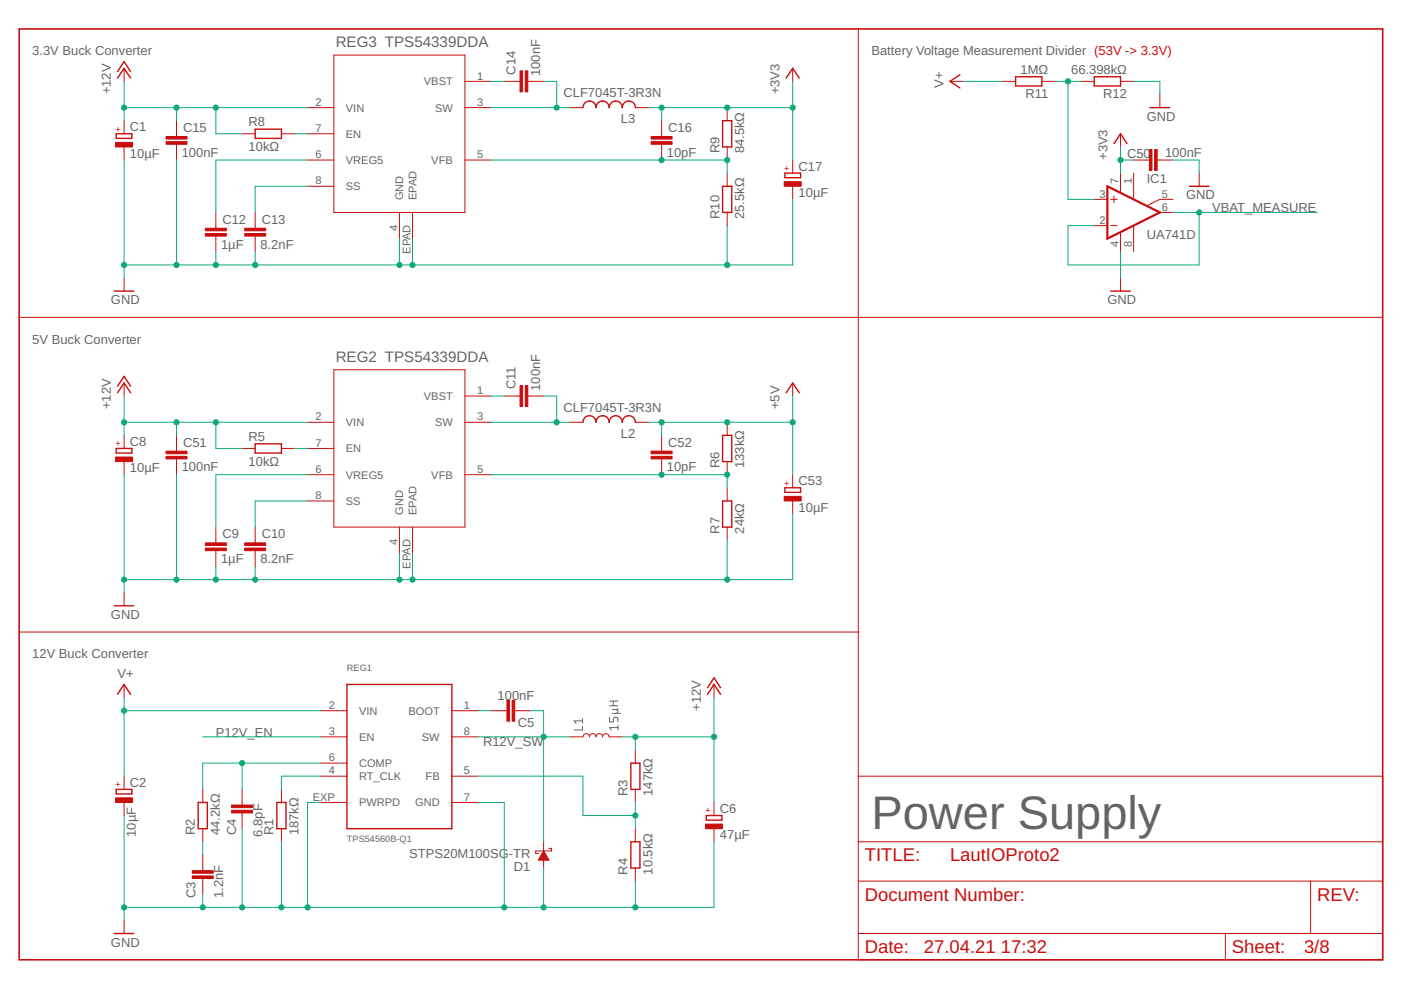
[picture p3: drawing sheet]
<svg xmlns="http://www.w3.org/2000/svg" width="297mm" height="210mm" viewBox="0 0 297 210" stroke-linecap="round" stroke-linejoin="round" font-family="sans-serif">
<path d="M123.5 154v.8h-1.8M123.5 152.4v1M123.5 152.8h-1.8l.4 .6M129.2 152.1v1h.8v-.6a.51 .51 0 0 1 .5-.4 .51 .51 0 0 1 .5 .4v.6M129.2 149.6h1.8M129.2 148.7h1.8M129.8 151.3h1.8M130 148.7v.9M130.6 150.5a.4 .4 0 0 1 .4 .4 .4 .4 0 0 1-.4 .4M131 150.3l-.2 .2h-1M131 154.3h-1.8l.4 .5M131 153.8v1" fill="none" stroke="#646464" stroke-width=".21"/>
<g fill="none" stroke="#c90d0c" stroke-width=".21">
<path d="M26.3 14.5v2.8M70.8 11.7h27.8v33.3h-27.8zM98.6 17.3h5.5M106.9 17.3h3.4M111.9 17.3h3.4M168.1 14.5v2.8M182 6.1v197.4h111.2v-38.9h-111.2M201.4 17.3h2.8M212.6 17.3h2.7M220.9 17.3h2.8M229.2 17.3h2.8M237.6 17.3h2.7"/>
<path d="M26.3 25.6v2.8M26.3 31.2v2.7M37.4 25.6v3.3M37.4 30.6v3.3M51.3 28.4h2.8M59.7 28.4h2.7M65.2 28.4h5.6M65.2 33.9h5.6M65.2 22.8h5.6M65.2 39.5h5.6M98.6 33.9h5.5M98.6 22.8h5.5"/>
<path d="M120.8 22.8h2.8M134.7 22.8h2.8M140.3 25.6v3.3M140.3 30.6v3.3M154.2 22.8v2.8M154.2 31.2v2.7M154.2 36.7v2.8M168.1 33.9v2.8M168.1 39.5v2.8M237.6 28.4v2.8M237.6 36.7v4.1M240.3 33.9h3.4"/>
<path d="M240.3 36.7v5.5M245.3 33.9h3.4M245.9 20v2.8M254.3 36.7v2.8M26.3 58.9v2.8M45.8 45v3.4M45.8 50.1v3.3M54.1 45v3.4M54.1 50.1v3.3M84.7 45v5.6M87.5 45v5.6M154.2 45v2.8"/>
<path d="M232 42.3h2.8M232 47.8h2.8M235.5 42.3h1.4M235.5 47.8h1.4M236.2 41.6v1.4M237.6 49.3v4.1M237.6 58.9v2.8M240.3 47.9v5.5M245.9 45h2.8M248.7 42.3h-2.8l-2.7 1.3M4.1 67.3h289.1M70.8 78.4h27.8v33.4h-27.8z"/>
<path d="M26.3 81.2v2.8M26.3 92.3v2.8M26.3 97.9v2.7M37.4 92.3v3.4M37.4 97.3v3.3M51.3 95.1h2.8M59.7 95.1h2.7M65.2 95.1h5.6M65.2 89.5h5.6M98.6 89.5h5.5M98.6 84h5.5M106.9 84h3.4"/>
<path d="M111.9 84h3.4M120.8 89.5h2.8M134.7 89.5h2.8M140.3 92.3v3.4M140.3 97.3v3.3M154.2 89.5v2.8M154.2 97.9v2.7M168.1 81.2v2.8M45.8 111.8v3.3M45.8 116.8v3.3M54.1 111.8v3.3M54.1 116.8v3.3"/>
<path d="M65.2 100.6h5.6M65.2 106.2h5.6M84.7 111.8v5.5M87.5 111.8v5.5M98.6 100.6h5.5M154.2 103.4v2.8M154.2 111.8v2.8M168.1 100.6v2.8M168.1 106.2v2.8M4.1 134h177.9M26.3 125.7v2.7M26.3 145.1v2.8"/>
<path d="M68 150.7h5.6M68 156.2h5.6M95.8 150.7h5.6M95.8 156.2h5.6M104.1 150.7h3.4M109.1 150.7h3.4M120.8 156.2h2.8a.7 .7 0 0 1 .7-.6 .7 .7 0 0 1 .7 .6 .69 .69 0 0 1 .7-.6 .69 .69 0 0 1 .7 .6 .7 .7 0 0 1 .7-.6 .7 .7 0 0 1 .7 .6 .7 .7 0 0 1 .7-.6 .7 .7 0 0 1 .7 .6h2.7M134.7 159v2.8M151.4 145.1v2.8M26.3 164.6v2.8M26.3 170.1v2.8M43 167.4v2.7"/>
<path d="M43 175.7v2.8M51.3 167.4v3.3M51.3 172.4v3.3M59.7 167.4v2.7M59.7 175.7v2.8M68 164.6h5.6M68 161.8h5.6M68 170.1h5.6M95.8 164.6h5.6M95.8 170.1h5.6M115.3 178.5v5.5M116.4 179.9h.5v.5h-3.3v.6h.6"/>
<path d="M134.7 167.4v2.7M134.7 175.7v2.8M151.4 170.1v2.8M151.4 175.7v2.8M182 178.5h111.2M26.3 195.2v2.7M43 181.3v3.3M43 186.3v3.3M114.2 182.3h2.1M114.3 182.2h1.9M114.3 182h1.9M114.4 181.9h1.7"/>
<path d="M114.5 181.8h1.5M114.6 181.6h1.3M114.7 181.5h1.2M114.7 181.4h1.1M114.8 181.2h.9M114.9 181.1h.7M115 181h.5M115 180.8h.5M115.1 180.7h.3M115.2 180.5h.1M115.3 180.4l1.1 2h-2.2zM134.7 184v2.8"/>
<path d="M182 186.8h111.2M182 197.9h111.2M259.8 197.9v5.6M277.9 186.8v11.1"/>
</g>
<path d="M4.1 6.1h289.1v197.4h-289.1z" fill="none" stroke="#c90d0c" stroke-width=".34"/>
<g fill="none" stroke="#c90d0c" stroke-width=".3">
<path d="M24.9 16.6l1.4-2.1 1.4 2.1M24.9 15.2l1.4-2.1 1.4 2.1M166.7 16.6l1.4-2.1 1.4 2.1M203.5 15.9l-2.1 1.4 2.1 1.3M215.3 16.3h5.6v1.9h-5.6zM232 16.3h5.6v1.9h-5.6zM24.6 28.4h3.4v.9h-3.4zM54.1 27.4h5.6v1.9h-5.6zM123.6 22.8a1.39 1.39 0 0 1 1.4-1.4 1.39 1.39 0 0 1 1.4 1.4 1.4 1.4 0 0 1 1.4-1.4 1.4 1.4 0 0 1 1.4 1.4 1.39 1.39 0 0 1 1.3-1.4 1.39 1.39 0 0 1 1.4 1.4 1.39 1.39 0 0 1 1.4-1.4 1.39 1.39 0 0 1 1.4 1.4M153.2 25.6h2v5.6h-2zM153.2 39.5h2v5.5h-2zM166.4 36.7h3.3v1h-3.3z"/>
<path d="M236.2 30.5l1.4-2.1 1.4 2.1M243.8 22.8h4.2M252.2 39.5h4.1M24.2 61.7h4.2M235.5 61.7h4.1M24.6 95.1h3.4v1h-3.4zM24.9 83.3l1.4-2.1 1.4 2.1M24.9 81.9l1.4-2.1 1.4 2.1M54.1 94.1h5.6v2h-5.6zM123.6 89.5a1.39 1.39 0 0 1 1.4-1.4 1.39 1.39 0 0 1 1.4 1.4 1.4 1.4 0 0 1 1.4-1.4 1.4 1.4 0 0 1 1.4 1.4 1.39 1.39 0 0 1 1.3-1.4 1.39 1.39 0 0 1 1.4 1.4 1.39 1.39 0 0 1 1.4-1.4 1.39 1.39 0 0 1 1.4 1.4M153.2 92.3h2v5.6h-2zM166.7 83.3l1.4-2.1 1.4 2.1"/>
<path d="M153.2 106.2h2v5.6h-2zM166.4 103.4h3.3v1h-3.3zM24.2 128.4h4.2M24.9 147.2l1.4-2.1 1.4 2.1M73.6 145.1h22.2v30.6h-22.2zM150 147.2l1.4-2.1 1.4 2.1M150 145.8l1.4-2.1 1.4 2.1M24.6 167.4h3.4v.9h-3.4zM42 170.1h2v5.6h-2zM58.7 170.1h1.9v5.6h-1.9zM133.8 161.8h1.9v5.6h-1.9zM133.8 178.5h1.9v5.5h-1.9z"/>
<path d="M149.7 172.9h3.4v1h-3.4zM24.2 197.9h4.2"/>
</g>
<g fill="#c90d0c" stroke="#c90d0c" stroke-width=".21">
<path d="M24.5 169.2h3.6v.9h-3.6z"/>
<path d="M40.8 185.7h4.4v.6h-4.4z"/>
<path d="M40.8 184.6h4.4v.5h-4.4z"/>
<path d="M49.1 171.8h4.5v.6h-4.5z"/>
<path d="M49.1 170.7h4.5v.5h-4.5z"/>
<path d="M108.6 148.5h.5v4.4h-.5z"/>
<path d="M107.5 148.5h.5v4.4h-.5z"/>
<path d="M149.6 174.7h3.6v1h-3.6z"/>
<path d="M24.5 30.2h3.6v1h-3.6z"/>
<path d="M43.5 49.5h4.5v.6h-4.5z"/>
<path d="M43.5 48.4h4.5v.5h-4.5z"/>
<path d="M51.9 49.5h4.4v.6h-4.4z"/>
<path d="M51.9 48.4h4.4v.5h-4.4z"/>
<path d="M111.4 15h.5v4.5h-.5z"/>
<path d="M110.3 15h.5v4.5h-.5z"/>
<path d="M35.2 30h4.4v.6h-4.4z"/>
<path d="M35.2 28.9h4.4v.6h-4.4z"/>
<path d="M138 30h4.5v.6h-4.5z"/>
<path d="M138 28.9h4.5v.6h-4.5z"/>
<path d="M166.3 38.5h3.6v1h-3.6z"/>
<path d="M244.8 31.7h.5v4.5h-.5z"/>
<path d="M243.7 31.7h.5v4.5h-.5z"/>
<path d="M24.5 96.9h3.6v1h-3.6z"/>
<path d="M43.5 116.2h4.5v.6h-4.5z"/>
<path d="M43.5 115.1h4.5v.6h-4.5z"/>
<path d="M51.9 116.2h4.4v.6h-4.4z"/>
<path d="M51.9 115.1h4.4v.6h-4.4z"/>
<path d="M111.4 81.7h.5v4.5h-.5z"/>
<path d="M110.3 81.7h.5v4.5h-.5z"/>
<path d="M35.2 96.8h4.4v.5h-4.4z"/>
<path d="M35.2 95.7h4.4v.5h-4.4z"/>
<path d="M138 96.8h4.5v.5h-4.5z"/>
<path d="M138 95.7h4.5v.5h-4.5z"/>
<path d="M166.3 105.2h3.6v1h-3.6z"/>
</g>
<path d="M234.8 39.5l11.1 5.5-11.1 5.6z" fill="none" stroke="#c90d0c" stroke-width=".47"/>
<g fill="none" stroke="#0dab76" stroke-width=".21">
<path d="M26.3 17.3v8.3M104.1 17.3h2.8M115.3 17.3h2.7v5.5M168.1 17.3v16.6M204.2 17.3h8.4M223.7 17.3h5.5M226.4 17.3v25h5.6M240.3 17.3h5.6v2.7M26.3 33.9v25M26.3 22.8h38.9M37.4 22.8v2.8M37.4 33.9v22.3"/>
<path d="M45.8 22.8v5.6h5.5M62.4 28.4h2.8M65.2 39.5h-11.1v5.5M65.2 33.9h-19.4v11.1M104.1 33.9h50.1v2.8M104.1 22.8h16.7M137.5 22.8h30.6M140.3 22.8v2.8M237.6 31.2v5.5M237.6 33.9h2.7M248.7 33.9h5.6v2.8M45.8 53.4v2.8"/>
<path d="M54.1 53.4v2.8M84.7 50.6v5.6M87.5 50.6v5.6M154.2 47.8v8.4M168.1 42.3v13.9h-141.8M237.6 53.4v5.5M248.7 45h30.6M254.3 45v11.2h-27.9v-8.4h5.6M26.3 84v8.3M26.3 89.5h38.9M37.4 89.5v2.8M45.8 89.5v5.6h5.5"/>
<path d="M62.4 95.1h2.8M104.1 89.5h16.7M104.1 84h2.8M115.3 84h2.7v5.5M137.5 89.5h30.6M140.3 89.5v2.8M168.1 84v16.6M26.3 100.6v25.1M37.4 100.6v22.3M65.2 106.2h-11.1v5.6M65.2 100.6h-19.4v11.2M84.7 117.3v5.6"/>
<path d="M87.5 117.3v5.6M104.1 100.6h50.1v2.8M154.2 114.6v8.3M168.1 109v13.9h-141.8M45.8 120.1v2.8M54.1 120.1v2.8M26.3 147.9v16.7M26.3 150.7h41.7M43 156.2h25M101.4 150.7h2.7M101.4 156.2h19.4M112.5 150.7h2.8v27.8"/>
<path d="M131.9 156.2h19.5M134.7 156.2v2.8M151.4 147.9v22.2M26.3 172.9v22.3M43 178.5v2.8M51.3 161.8v5.6M51.3 175.7v16.7M59.7 178.5v13.9M68 170.1h-2.8v22.3M68 164.6h-8.3v2.8M68 161.8h-25v5.6M101.4 170.1h5.5v22.3"/>
<path d="M101.4 164.6h22.2v8.3h11.1M134.7 170.1v5.6M151.4 178.5v13.9h-125.1M43 189.6v2.8M115.3 184v8.4M134.7 186.8v5.6"/>
</g>
<g fill="#0dab76" stroke="#0dab76" stroke-width=".21">
<circle cx="65.2" cy="192.4" r=".55"/>
<circle cx="26.3" cy="192.4" r=".55"/>
<circle cx="59.7" cy="192.4" r=".55"/>
<circle cx="43" cy="192.4" r=".55"/>
<circle cx="51.3" cy="192.4" r=".55"/>
<circle cx="106.9" cy="192.4" r=".55"/>
<circle cx="115.3" cy="192.4" r=".55"/>
<circle cx="134.7" cy="192.4" r=".55"/>
<circle cx="26.3" cy="56.2" r=".55"/>
<circle cx="84.7" cy="56.2" r=".55"/>
<circle cx="54.1" cy="56.2" r=".55"/>
<circle cx="45.8" cy="56.2" r=".55"/>
<circle cx="37.4" cy="56.2" r=".55"/>
<circle cx="87.5" cy="56.2" r=".55"/>
<circle cx="154.2" cy="56.2" r=".55"/>
<circle cx="26.3" cy="122.9" r=".55"/>
<circle cx="84.7" cy="122.9" r=".55"/>
<circle cx="54.1" cy="122.9" r=".55"/>
<circle cx="45.8" cy="122.9" r=".55"/>
<circle cx="37.4" cy="122.9" r=".55"/>
<circle cx="87.5" cy="122.9" r=".55"/>
<circle cx="154.2" cy="122.9" r=".55"/>
<circle cx="26.3" cy="150.7" r=".55"/>
<circle cx="51.3" cy="161.8" r=".55"/>
<circle cx="115.3" cy="156.2" r=".55"/>
<circle cx="134.7" cy="172.9" r=".55"/>
<circle cx="134.7" cy="156.2" r=".55"/>
<circle cx="151.4" cy="156.2" r=".55"/>
<circle cx="26.3" cy="22.8" r=".55"/>
<circle cx="45.8" cy="22.8" r=".55"/>
<circle cx="37.4" cy="22.8" r=".55"/>
<circle cx="26.3" cy="89.5" r=".55"/>
<circle cx="45.8" cy="89.5" r=".55"/>
<circle cx="37.4" cy="89.5" r=".55"/>
<circle cx="118" cy="22.8" r=".55"/>
<circle cx="140.3" cy="33.9" r=".55"/>
<circle cx="154.2" cy="33.9" r=".55"/>
<circle cx="140.3" cy="22.8" r=".55"/>
<circle cx="154.2" cy="22.8" r=".55"/>
<circle cx="168.1" cy="22.8" r=".55"/>
<circle cx="237.6" cy="33.9" r=".55"/>
<circle cx="226.4" cy="17.3" r=".55"/>
<circle cx="254.3" cy="45" r=".55"/>
<circle cx="118" cy="89.5" r=".55"/>
<circle cx="140.3" cy="100.6" r=".55"/>
<circle cx="154.2" cy="100.6" r=".55"/>
<circle cx="140.3" cy="89.5" r=".55"/>
<circle cx="154.2" cy="89.5" r=".55"/>
<circle cx="168.1" cy="89.5" r=".55"/>
</g>
<text font-size="10" fill="#646464" x="184.8" y="175.7">Power Supply</text>
<g font-size="3.9" fill="#c90d0c">
<text x="183.4" y="182.6">TITLE:</text>
<text x="201.4" y="182.6">LautIOProto2</text>
<text x="183.4" y="191">Document Number:</text>
<text x="279.3" y="191">REV:</text>
<text x="183.4" y="202.1">Date:</text>
<text x="195.9" y="202.1">27.04.21</text>
<text x="212.2" y="202.1">17:32</text>
<text x="261.2" y="202.1">Sheet:</text>
<text x="276.5" y="202.1">3/8</text>
</g>
<g font-size="3.2" fill="#646464">
<text x="71.2" y="10.1">REG3 TPS54339DDA</text>
<text x="71.2" y="76.8">REG2 TPS54339DDA</text>
</g>
<g font-size="2.8" fill="#646464">
<text x="6.8" y="11.7">3.3V Buck Converter</text>
<text x="184.8" y="11.7">Battery Voltage Measurement Divider (53V -&gt; 3.3V)</text>
<text x="109.3" y="15.9" transform="rotate(-90 109.3 15.9)">C14</text>
<text x="114.6" y="16.1" transform="rotate(-90 114.6 16.1)">100nF</text>
<text x="216.4" y="15.6">1MΩ</text>
<text x="227.1" y="15.6">66.398kΩ</text>
<text x="23.5" y="20" transform="rotate(-90 23.5 20)">+12V</text>
<text x="119.5" y="20.6">CLF7045T-3R3N</text>
<text x="165.3" y="20" transform="rotate(-90 165.3 20)">+3V3</text>
<text x="200" y="18.6" transform="rotate(-90 200 18.6)">V+</text>
<text x="217.4" y="20.8">R11</text>
<text x="233.9" y="20.8">R12</text>
<text x="27.6" y="27.8">C1</text>
<text x="38.8" y="28">C15</text>
<text x="52.7" y="26.7">R8</text>
<text x="131.6" y="26.1">L3</text>
<text x="141.7" y="28">C16</text>
<text x="243.1" y="25.6">GND</text>
<text x="27.6" y="33.4">10µF</text>
<text x="38.5" y="33.2">100nF</text>
<text x="52.7" y="32">10kΩ</text>
<text x="141.4" y="33.2">10pF</text>
<text x="152.5" y="32.5" transform="rotate(-90 152.5 32.5)">R9</text>
<text x="157.8" y="32.5" transform="rotate(-90 157.8 32.5)">84.5kΩ</text>
<text x="234.8" y="33.9" transform="rotate(-90 234.8 33.9)">+3V3</text>
<text x="239" y="33.5">C50</text>
<text x="247" y="33.2">100nF</text>
<text x="169.3" y="41.7">10µF</text>
<text x="169.3" y="36.2">C17</text>
<text x="243.1" y="38.8">IC1</text>
<text x="47.2" y="47.4">C12</text>
<text x="55.5" y="47.4">C13</text>
<text x="152.5" y="46.4" transform="rotate(-90 152.5 46.4)">R10</text>
<text x="157.8" y="46.4" transform="rotate(-90 157.8 46.4)">25.5kΩ</text>
<text x="251.5" y="42.3">GND</text>
<text x="257" y="45.1">VBAT_MEASURE</text>
<text x="46.9" y="52.7">1µF</text>
<text x="55.2" y="52.7">8.2nF</text>
<text x="243.1" y="50.6">UA741D</text>
<text x="23.5" y="64.5">GND</text>
<text x="234.8" y="64.5">GND</text>
<text x="6.8" y="72.8">5V Buck Converter</text>
<text x="109.3" y="82.6" transform="rotate(-90 109.3 82.6)">C11</text>
<text x="114.6" y="82.9" transform="rotate(-90 114.6 82.9)">100nF</text>
<text x="23.5" y="86.7" transform="rotate(-90 23.5 86.7)">+12V</text>
<text x="119.5" y="87.3">CLF7045T-3R3N</text>
<text x="165.3" y="86.7" transform="rotate(-90 165.3 86.7)">+5V</text>
<text x="27.6" y="94.6">C8</text>
<text x="38.8" y="94.7">C51</text>
<text x="52.7" y="93.4">R5</text>
<text x="131.6" y="92.9">L2</text>
<text x="141.7" y="94.7">C52</text>
<text x="27.6" y="100.1">10µF</text>
<text x="38.5" y="100">100nF</text>
<text x="52.7" y="98.7">10kΩ</text>
<text x="141.4" y="100">10pF</text>
<text x="152.5" y="99.3" transform="rotate(-90 152.5 99.3)">R6</text>
<text x="157.8" y="99.3" transform="rotate(-90 157.8 99.3)">133kΩ</text>
<text x="169.3" y="102.9">C53</text>
<text x="152.5" y="113.2" transform="rotate(-90 152.5 113.2)">R7</text>
<text x="157.8" y="113.2" transform="rotate(-90 157.8 113.2)">24kΩ</text>
<text x="169.3" y="108.5">10µF</text>
<text x="46.9" y="119.4">1µF</text>
<text x="47.2" y="114.1">C9</text>
<text x="55.2" y="119.4">8.2nF</text>
<text x="55.5" y="114.1">C10</text>
<text x="23.5" y="131.2">GND</text>
<text x="6.8" y="139.6">12V Buck Converter</text>
<text x="24.9" y="143.7">V+</text>
<text x="105.5" y="148.3">100nF</text>
<text x="109.8" y="154.2">C5</text>
<text x="148.6" y="150.7" transform="rotate(-90 148.6 150.7)">+12V</text>
<text x="45.8" y="156.2">P12V_EN</text>
<text x="102.4" y="158.2">R12V_SW</text>
<text x="27.6" y="166.8">C2</text>
<text x="133.1" y="168.7" transform="rotate(-90 133.1 168.7)">R3</text>
<text x="138.3" y="168.7" transform="rotate(-90 138.3 168.7)">147kΩ</text>
<text x="152.6" y="172.4">C6</text>
<text x="28.8" y="177.4" transform="rotate(-90 28.8 177.4)">10µF</text>
<text x="41.3" y="177.1" transform="rotate(-90 41.3 177.1)">R2</text>
<text x="46.6" y="177.1" transform="rotate(-90 46.6 177.1)">44.2kΩ</text>
<text x="50.1" y="177.1" transform="rotate(-90 50.1 177.1)">C4</text>
<text x="55.6" y="177.4" transform="rotate(-90 55.6 177.4)">6.8pF</text>
<text x="58" y="177.1" transform="rotate(-90 58 177.1)">R1</text>
<text x="63.3" y="177.1" transform="rotate(-90 63.3 177.1)">187kΩ</text>
<text x="152.6" y="178">47µF</text>
<text x="86.8" y="181.8">STPS20M100SG-TR</text>
<text x="109" y="184.6">D1</text>
<text x="133.1" y="185.4" transform="rotate(-90 133.1 185.4)">R4</text>
<text x="138.3" y="185.4" transform="rotate(-90 138.3 185.4)">10.5kΩ</text>
<text x="41.5" y="190.4" transform="rotate(-90 41.5 190.4)">C3</text>
<text x="47.3" y="190.4" transform="rotate(-90 47.3 190.4)">1.2nF</text>
<text x="23.5" y="200.7">GND</text>
</g>
<g font-size="2.3" fill="#646464">
<text x="101.1" y="16.9">1</text>
<text x="66.9" y="22.4">2</text>
<text x="73.3" y="23.6">VIN</text>
<text x="89.9" y="18.1">VBST</text>
<text x="92.2" y="23.7">SW</text>
<text x="101.1" y="22.4">3</text>
<text x="66.9" y="28">7</text>
<text x="73.3" y="29.2">EN</text>
<text x="66.9" y="33.5">6</text>
<text x="73.3" y="34.8">VREG5</text>
<text x="91.4" y="34.8">VFB</text>
<text x="101.1" y="33.5">5</text>
<text x="66.9" y="39.1">8</text>
<text x="73.3" y="40.3">SS</text>
<text x="233.1" y="41.9">3</text>
<text x="237.2" y="39.1" transform="rotate(-90 237.2 39.1)">7</text>
<text x="240" y="39.1" transform="rotate(-90 240 39.1)">1</text>
<text x="246.3" y="41.9">5</text>
<text x="85.5" y="42.5" transform="rotate(-90 85.5 42.5)">GND</text>
<text x="88.3" y="42.5" transform="rotate(-90 88.3 42.5)">EPAD</text>
<text x="233.1" y="47.4">2</text>
<text x="246.3" y="44.7">6</text>
<text x="84.3" y="48.9" transform="rotate(-90 84.3 48.9)">4</text>
<text x="87.1" y="53.8" transform="rotate(-90 87.1 53.8)">EPAD</text>
<text x="237.2" y="52.3" transform="rotate(-90 237.2 52.3)">4</text>
<text x="240" y="52.3" transform="rotate(-90 240 52.3)">8</text>
<text x="101.1" y="83.6">1</text>
<text x="66.9" y="89.1">2</text>
<text x="89.9" y="84.8">VBST</text>
<text x="101.1" y="89.1">3</text>
<text x="66.9" y="94.7">7</text>
<text x="73.3" y="95.9">EN</text>
<text x="73.3" y="90.4">VIN</text>
<text x="92.2" y="90.4">SW</text>
<text x="66.9" y="100.3">6</text>
<text x="73.3" y="101.5">VREG5</text>
<text x="91.4" y="101.5">VFB</text>
<text x="101.1" y="100.3">5</text>
<text x="66.9" y="105.8">8</text>
<text x="73.3" y="107">SS</text>
<text x="85.5" y="109.2" transform="rotate(-90 85.5 109.2)">GND</text>
<text x="88.3" y="109.2" transform="rotate(-90 88.3 109.2)">EPAD</text>
<text x="84.3" y="115.6" transform="rotate(-90 84.3 115.6)">4</text>
<text x="87.1" y="120.5" transform="rotate(-90 87.1 120.5)">EPAD</text>
<text x="69.7" y="150.3">2</text>
<text x="69.7" y="155.9">3</text>
<text x="76.1" y="151.5">VIN</text>
<text x="86.6" y="151.5">BOOT</text>
<text x="98.4" y="150.3">1</text>
<text x="98.4" y="155.9">8</text>
<text x="69.7" y="161.4">6</text>
<text x="76.1" y="157.1">EN</text>
<text x="89.5" y="157.1">SW</text>
<text x="69.7" y="164.2">4</text>
<text x="76.1" y="162.6">COMP</text>
<text x="76.1" y="165.4">RT_CLK</text>
<text x="90.2" y="165.4">FB</text>
<text x="98.4" y="164.2">5</text>
<text x="66.3" y="169.8">EXP</text>
<text x="76.1" y="171">PWRPD</text>
<text x="88" y="171">GND</text>
<text x="98.4" y="169.8">7</text>
</g>
<g font-size="1.9" fill="#c90d0c">
<text x="25.7" y="27.9" transform="rotate(-90 25.7 27.9)">+</text>
<text x="167.4" y="36.3" transform="rotate(-90 167.4 36.3)">+</text>
<text x="25.7" y="94.6" transform="rotate(-90 25.7 94.6)">+</text>
<text x="167.4" y="103" transform="rotate(-90 167.4 103)">+</text>
<text x="25.7" y="166.9" transform="rotate(-90 25.7 166.9)">+</text>
<text x="150.8" y="172.5" transform="rotate(-90 150.8 172.5)">+</text>
</g>
<g font-size="1.9" fill="#646464">
<text x="73.6" y="142.3">REG1</text>
<text x="73.6" y="178.5">TPS54560B-Q1</text>
</g>
</svg>
